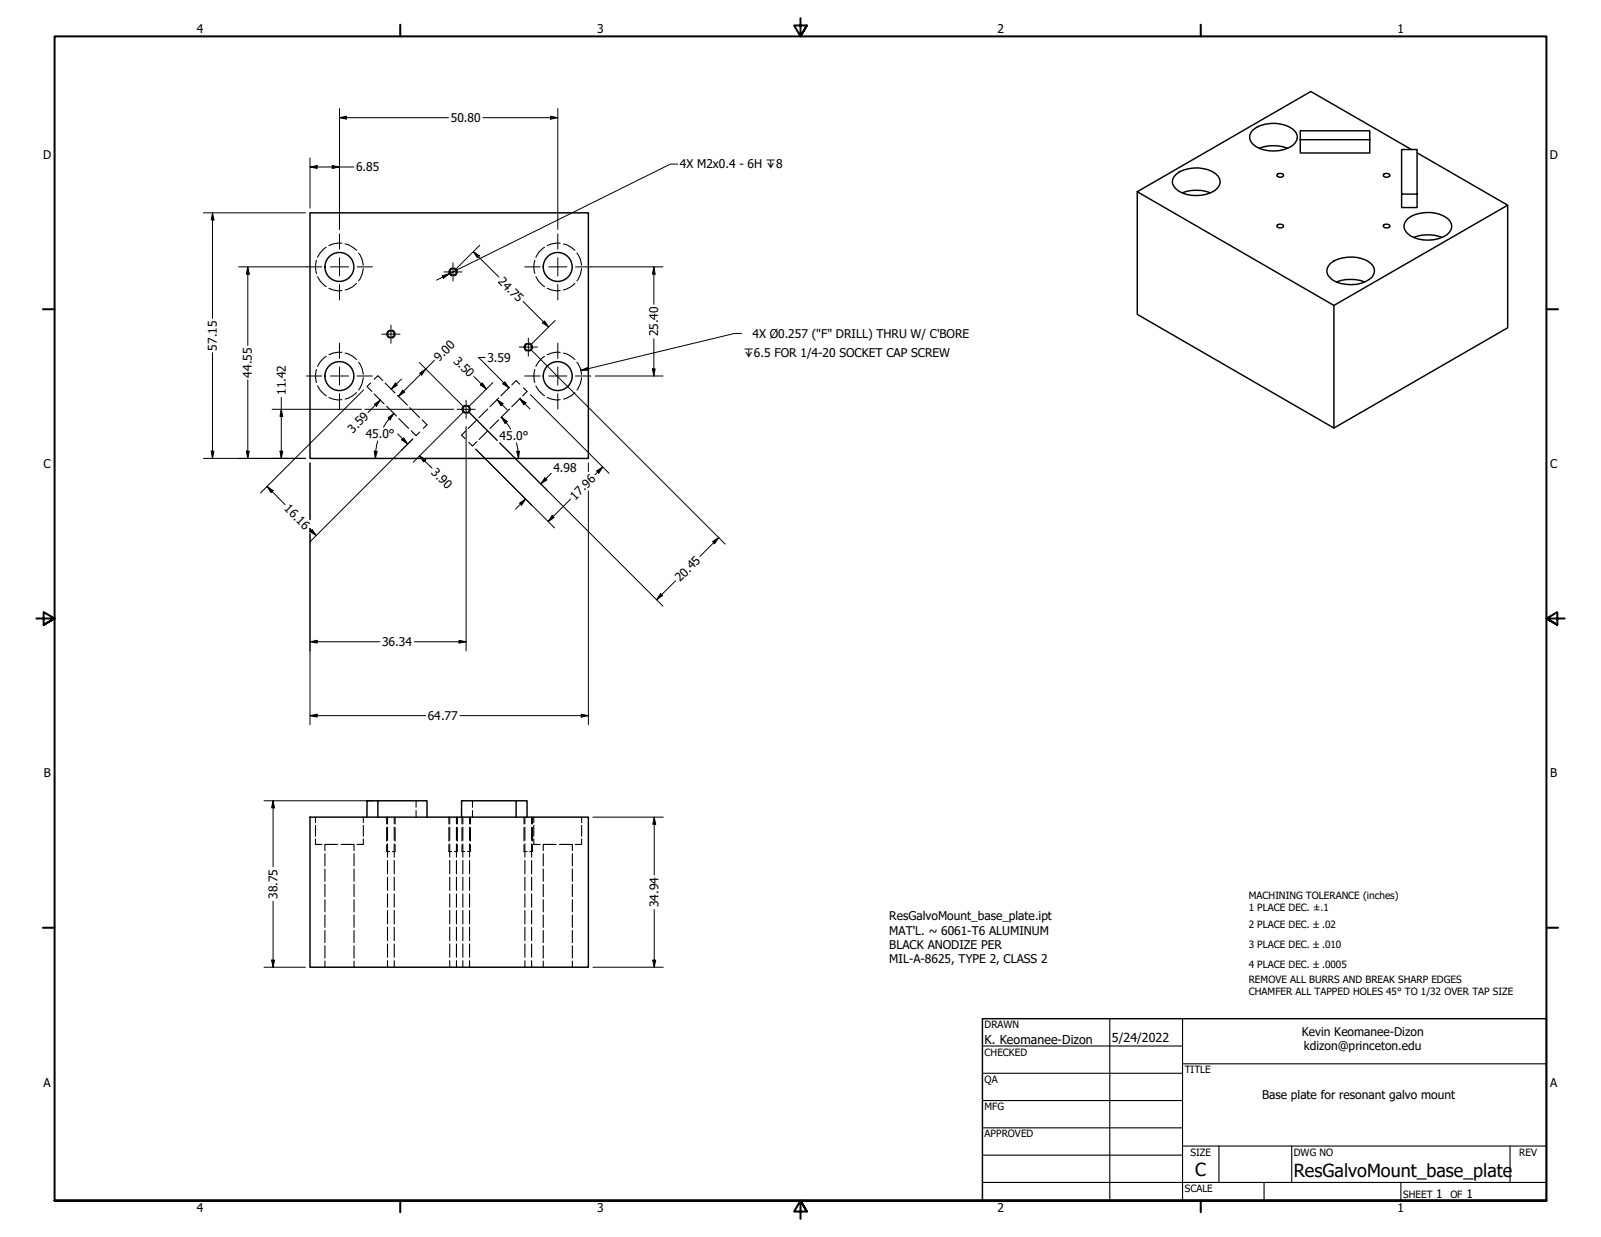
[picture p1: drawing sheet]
<svg xmlns="http://www.w3.org/2000/svg" width="559mm" height="432mm" viewBox="0 0 559 432" stroke-linecap="round" stroke-linejoin="round" font-family="sans-serif">
<!-- layer: Hidden (ANSI) -->
<g fill="none" stroke="#000" stroke-width=".38">
<path d="M110.5 90.9a7 7 0 0 0 0 4.5M110.9 96.6a7.5 7.5 0 0 0 3 3.5M113.9 86.3a7.5 7.5 0 0 0-3 3.5M119.3 84.9l-3 .3-1.5 .5M120.5 85.2l1 .2 3 2M124.5 98.9l-1.4 1.2-2.6 1.1M125.2 88.3a7 7 0 0 1 1.5 4.3M126.7 93.7a7.4 7.4 0 0 1-1.5 4.3M186.7 90.9a7 7 0 0 0 0 4.5M187.1 96.6a7.5 7.5 0 0 0 3 3.5M190.1 86.3a7.5 7.5 0 0 0-3 3.5M195.5 84.9l-3 .3-1.5 .5"/>
<path d="M196.7 85.2l1 .2 3 2M200.7 98.9l-1.4 1.2-2.6 1.1M201.4 88.3a7 7 0 0 1 1.5 4.3M202.9 93.7a7.4 7.4 0 0 1-1.5 4.3M114.8 100.6l3.2 .9 1.3-.1M191 100.6l3.2 .9 1.3-.1M110.5 129a7 7 0 0 0 0 4.5M110.9 134.7a7.5 7.5 0 0 0 3 3.5M113.9 124.4a7.5 7.5 0 0 0-3 3.5M114.8 138.7l3.2 .9 1.3-.1M119.3 123l-3 .3-1.5 .5M120.5 123.3l1 .2 3 2"/>
<path d="M124.5 137l-1.4 1.2-2.6 1.1M125.2 126.4a7 7 0 0 1 1.5 4.3M126.7 131.8a7.4 7.4 0 0 1-1.5 4.3M129.3 133.7l-1.2 1.2 1.7 1.8M130.6 132.4l1.3-1.3 1.7 1.7M130.6 137.5l3.4 3.5M134.4 133.7l3.5 3.5M138.7 138l3.5 3.4M174.1 138.9l-3.1 3.1M177.9 135.1l-3.1 3.1M181.4 134.1l-1.3-1.3-1.5 1.6M181.7 138.9l-3.1 3.1"/>
<path d="M182.7 135.4l1.3 1.3-1.6 1.5M186.7 129a7 7 0 0 0 0 4.5M187.1 134.7a7.5 7.5 0 0 0 3 3.5M190.1 124.4a7.5 7.5 0 0 0-3 3.5M191 138.7l3.2 .9 1.3-.1M195.5 123l-3 .3-1.5 .5M196.7 123.3l1 .2 3 2M200.7 137l-1.4 1.2-2.6 1.1M201.4 126.4a7 7 0 0 1 1.5 4.3M202.9 131.8a7.4 7.4 0 0 1-1.5 4.3M134.9 141.8l3.5 3.4M139.2 146.1l3.4 3.4"/>
<path d="M143 142.3l3.4 3.4M143.5 150.4l1.7 1.7 1.3-1.3M147.3 146.6l1.7 1.7-1.2 1.2M162.6 150.4l-1.5 1.5 1.3 1.3M166.4 154.2l-1.5 1.5-1.3-1.3M166.4 146.6l-3 3M170.2 142.7l-3 3.1M170.2 150.4l-3 3M174.1 146.6l-3.1 3M177.9 142.7l-3.1 3.1M145.2 279.5v2.3M164.9 279.5v2.3"/>
<path d="M110.1 292.9v1.9h2.2M110.1 285.2v1.9M110.1 288.1v3.8M113.4 298v4.3M117.9 294.8h-4.4l-.1 2.1M119.1 294.8h4.4M123.6 294.8v2.1M123.6 298v4.3M126.8 292.9v1.9h-2.2M126.8 285.2v1.9M126.8 288.1v3.8M134.9 297.2h1.1"/>
<path d="M135.3 285.2v2.4M135.3 288.7v4.7M135.3 294.6v4.6M137 297.2h.9M137.6 285.2v2.4M137.6 288.7v4.7M137.6 294.6v4.6M145.2 283v2.2M156.7 297.2h1M157 285.2v2.4M157 288.7v4.7M157 294.6v4.6"/>
<path d="M158.6 297.2h1M159.3 285.2v2.4M159.3 288.7v4.7M159.3 294.6v4.6M161.2 297.2h1M161.5 285.2v2.4M161.5 288.7v4.7M161.5 294.6v4.6M163.2 297.2h1M163.9 285.2v2.4M163.9 288.7v4.7M163.9 294.6v4.6"/>
<path d="M164.9 283v2.2M182.9 297.2h1M183.2 285.2v2.4M183.2 288.7v4.7M183.2 294.6v4.6M184.9 297.2h1M185.5 285.2v2.4M185.5 288.7v4.7M185.5 294.6v4.6M186.3 292.9v1.9h2.2M186.3 285.2v1.9M186.3 288.1v3.8"/>
<path d="M189.6 294.8v2.1M189.6 298v4.3M189.7 294.8h4.4M195.3 294.8h4.4l.1 2.1M199.8 298v4.3M203 292.9v1.9h-2.2M203 285.2v1.9M203 288.1v3.8M113.4 303.3v4.4M113.4 308.7v4.3M113.4 314.1v4.2M113.4 319.4v4.3"/>
<path d="M123.6 303.3v4.4M123.6 308.7v4.3M123.6 314.1v4.2M123.6 319.4v4.3M135.3 300.4v4.7M135.3 306.2v4.6M135.3 312v4.7M135.3 317.8v4.7M137.6 300.4v4.7M137.6 306.2v4.6M137.6 312v4.7M137.6 317.8v4.7"/>
<path d="M157 300.4v4.7M157 306.2v4.6M157 312v4.7M157 317.8v4.7M159.3 300.4v4.7M159.3 306.2v4.6M159.3 312v4.7M159.3 317.8v4.7M161.5 300.4v4.7M161.5 306.2v4.6M161.5 312v4.7M161.5 317.8v4.7"/>
<path d="M163.9 300.4v4.7M163.9 306.2v4.6M163.9 312v4.7M163.9 317.8v4.7M183.2 300.4v4.7M183.2 306.2v4.6M183.2 312v4.7M183.2 317.8v4.7M185.5 300.4v4.7M185.5 306.2v4.6M185.5 312v4.7M185.5 317.8v4.7"/>
<path d="M189.6 303.3v4.4M189.6 308.7v4.3M189.6 314.1v4.2M189.6 319.4v4.3M199.8 303.3v4.4M199.8 308.7v4.3M199.8 314.1v4.2M199.8 319.4v4.3M113.4 324.8v4.3M113.4 330.1v4.4M113.4 335.5v2.1M123.6 324.8v4.3"/>
<path d="M123.6 330.1v4.4M123.6 335.5v2.1M135.3 323.7v4.7M135.3 329.5v4.6M135.3 335.3v2.3M137.6 323.7v4.7M137.6 329.5v4.6M137.6 335.3v2.3M157 323.7v4.7M157 329.5v4.6M157 335.3v2.3M159.3 323.7v4.7"/>
<path d="M159.3 329.5v4.6M159.3 335.3v2.3M161.5 323.7v4.7M161.5 329.5v4.6M161.5 335.3v2.3M163.9 323.7v4.7M163.9 329.5v4.6M163.9 335.3v2.3M183.2 323.7v4.7M183.2 329.5v4.6M183.2 335.3v2.3M185.5 323.7v4.7"/>
<path d="M185.5 329.5v4.6M185.5 335.3v2.3M189.6 324.8v4.3M189.6 330.1v4.4M189.6 335.5v2.1M199.8 324.8v4.3M199.8 330.1v4.4M199.8 335.5v2.1"/>
</g>
<!-- layer: Hidden Narrow (ANSI) -->
<g fill="none" stroke="#000" stroke-width=".35">
<path d="M157.7 93.5a1.47 1.47 0 0 0-1 1.4 1.47 1.47 0 0 0 1 1.4M158.6 93.5a1.47 1.47 0 0 1 1 1.4 1.47 1.47 0 0 1-1 1.4M136 115.3a1.4 1.4 0 0 0-1.1 1.3 1.4 1.4 0 0 0 1.1 1.4M136.9 115.2a1.49 1.49 0 0 1 1.1 1.4 1.49 1.49 0 0 1-1.1 1.4M184 119.8a1.4 1.4 0 0 0-1.1 1.4 1.4 1.4 0 0 0 1.1 1.4M184.8 119.8a1.49 1.49 0 0 1 1.1 1.4 1.49 1.49 0 0 1-1.1 1.4M162.2 141.5a1.47 1.47 0 0 0-1 1.4 1.47 1.47 0 0 0 1 1.4M163.1 141.5a1.45 1.45 0 0 1 1.1 1.4 1.45 1.45 0 0 1-1.1 1.4M134.9 285.2v2.5M134.9 288.9v4.7M134.9 294.8v2.4M137.9 285.2v2.5"/>
<path d="M137.9 288.9v4.7M137.9 294.8v2.4M156.7 285.2v2.5M156.7 288.9v4.7M156.7 294.8v2.4M159.6 285.2v2.5M159.6 288.9v4.7M159.6 294.8v2.4M161.2 285.2v2.5M161.2 288.9v4.7M161.2 294.8v2.4M164.2 285.2v2.5"/>
<path d="M164.2 288.9v4.7M164.2 294.8v2.4M182.9 285.2v2.5M182.9 288.9v4.7M182.9 294.8v2.4M185.9 285.2v2.5M185.9 288.9v4.7M185.9 294.8v2.4"/>
</g>
<!-- layer: Visible (ANSI) -->
<g fill="none" stroke="#000" stroke-width=".51">
<path d="M437.5 45.3a11.7 11.7 0 0 1 14.6 .7 3.7 3.7 0 0 1-2.4 5.6 12.1 12.1 0 0 1-12.5-1.4 3.2 3.2 0 0 1 .3-4.9zM439.5 51.8a14.1 14.1 0 0 1 9.9 0M453.8 48.8h24.3v4.6h-24.3v-7.7h24.3v3.1M492.6 52.2l-35.1-20.3-60.6 35 68.7 39.7v42.8l-68.7-39.7v-42.8M494.6 53.3l31.6 18.3M108.2 74.3h97.2v85.7h-97.2zM410.5 60.8a11.7 11.7 0 0 1 14.7 .7 3.7 3.7 0 0 1-2.4 5.7 12.1 12.1 0 0 1-12.5-1.4 3.1 3.1 0 0 1 .2-5zM412.6 67.3a14.1 14.1 0 0 1 9.9 0M446 60.7a1.48 1.48 0 0 1 2 .5 1.22 1.22 0 0 1-1.2 .7 1.22 1.22 0 0 1-1.1-.8zM446 78.4a1.48 1.48 0 0 1 2 .5 1.24 1.24 0 0 1-1.2 .7 1.24 1.24 0 0 1-1.1-.9zM483.1 78.4a1.54 1.54 0 0 1 2 .5 1.29 1.29 0 0 1-1.2 .7 1.29 1.29 0 0 1-1.1-.9zM483.1 60.7a1.54 1.54 0 0 1 2 .5 1.26 1.26 0 0 1-1.2 .7 1.26 1.26 0 0 1-1.1-.8z"/>
<path d="M489.2 67.8h5.4v4.7h-5.4v-20.3h5.4v15.6M491.3 76.4a11.8 11.8 0 0 1 14.7 .7 3.7 3.7 0 0 1-2.4 5.6 12 12 0 0 1-12.5-1.4 3.2 3.2 0 0 1 .2-4.9zM464.4 91.9a12.4 12.4 0 0 1 13.8-.1 3.3 3.3 0 0 1-.3 5.7 12 12 0 0 1-13.7-.6 3.2 3.2 0 0 1 .2-5zM466.5 98.4a14.1 14.1 0 0 1 9.8 0M493.5 82.9a14.1 14.1 0 0 1 9.8 0M465.6 106.6l60.6-35v42.8l-60.6 35M131.9 279.5h-3.8v5.7M180.1 279.5h-19v5.7M108.2 285.2h97.2v52.4h-97.2zM131.9 285.2v-5.7h17.1v5.7M180.1 285.2v-5.7h3.9v5.7"/>
<circle cx="118.5" cy="93.2" r="5"/>
<circle cx="158.1" cy="94.9" r="1.17"/>
<circle cx="194.7" cy="93.2" r="5"/>
<circle cx="136.4" cy="116.6" r="1.17"/>
<circle cx="118.5" cy="131.3" r="5"/>
<circle cx="184.4" cy="121.2" r="1.17"/>
<circle cx="194.7" cy="131.3" r="5"/>
<circle cx="162.7" cy="142.8" r="1.17"/>
</g>
<!-- layer: Border (ANSI) -->
<g fill="none" stroke="#000" stroke-width=".7">
<path d="M139.7 8.6v4.1M279.4 6.3v6.4l-2.2-3.8h4.4l-2.2 3.8 2.2-3.8M419.1 8.6v4.1M15 107.9h4M539.8 107.9h4M12.7 215.9h6.3l-3.8-2.2v4.4l3.8-2.2-3.8 2.2M546.1 215.9h-6.3l3.8-2.2v4.4l-3.8-2.2 3.8 2.2M15 323.8h4M539.8 323.8h4M19 419.1v-406.4h520.8v406.4h-520.8h520.8M139.7 419.1v4.1M419.1 419.1v4.1"/>
<path d="M281.6 422.9l-2.2-3.8 2.2 3.8h-4.4l2.2-3.8v6.3"/>
</g>
<!-- layer: Title (ANSI) -->
<g fill="none" stroke="#000" stroke-width=".38">
<path d="M387.3 355.6v63.5M412.7 355.6v63.5M342.9 365.1h69.8M342.9 374.6h69.8M412.7 371.3h127.1M342.9 384.2h69.8M342.9 393.7h69.8M342.9 412.7h196.9M342.9 403.2h69.8M412.7 400h127.1M425.4 400v12.7M441.2 412.7v6.4"/>
<path d="M450.8 400v12.7M488.9 412.7v6.4M527 400v12.7"/>
</g>
<path d="M342.9 355.6h196.9v63.5h-196.9z" fill="none" stroke="#000" stroke-width=".51"/>
<!-- layer: Dimension (ANSI) -->
<g fill="none" stroke="#000" stroke-width=".35">
<path d="M118.5 37.9v42.2M194.7 37.9v42.2M108.2 58.3l2.5-.5v1zM108.2 55.1v17.5M108.2 58.3h15.3M116 57.8l2.5 .5-2.5 .5zM118.5 41.1l2.5-.5v1zM118.5 41.1h38M168.5 41.1h26.2M192.2 40.6l2.5 .5-2.5 .5zM71 74.3h35.6M74.2 74.3l.5 2.5h-1z"/>
<path d="M74.2 74.3v36.8M83.3 93.2h23.6M86.5 93.2l.5 2.5h-1zM86.5 93.2v27.4M165.2 87.9l2.1 1.4-.7 .7zM165.2 87.9l8.9 8.8M167.4 85.6l-8.1 8.2M206.2 93.2h25.2M228.2 93.2l.5 2.5h-1zM228.2 93.2v13M182.6 105.2l8.9 8.9M190.1 112l1.4 2.1-2.1-1.4z"/>
<path d="M193.7 111.9l-8.2 8.2M228.2 118.2v13.1M74.2 123.1v36.9M86.5 132.6v27.4M98.2 138.7v21.3M126.9 136.1l-36 36M132.8 139.6l-4.3 4.4M138 133.7l.7 .7-2.1 1.4zM140.1 132.3l-3.5 3.5M140.5 136.2l.7 .7-2.1 1.5zM146.4 126.6l15.1 15.1M146.5 130.2l2.2-1.4-1.5 2.1z"/>
<path d="M151.6 125.8l-12.5 12.6M165.4 131.4l4.4 4.4M168.3 133.7l1.5 2.1-2.2-1.4zM169.4 124.8h-2.4l2.4 2.3M169.4 127.1l8.2 8.3M172 133.5l-8.2 8.2M173.5 139.5l2.1 1.4-.7 .8zM173.5 139.5l3.5 3.6M175.5 134l.7-.7 1.4 2.1zM181.4 139.2l2.2 1.4-.8 .7zM181.4 139.2l3.6 3.5M185.1 137.7l27.5 27.5"/>
<path d="M185.5 122.3l8.9 8.9M194.8 131.6l58.3 58.3M207.8 131.3h23.6M227.7 128.8h1l-.5 2.5zM73.7 157.5h1l-.5 2.5zM86 157.5h1l-.5 2.5zM95 142.9h31.2M97.7 157.5h1l-.5 2.5zM98.2 142.9l.5 2.5h-1zM127.3 142.9h31.1M130.6 157.5h1l-.6 2.5zM130.7 141.1l2.1-1.5-1.4 2.2z"/>
<path d="M131.9 153.9l-.7 3-.2 3.1M135.4 145.9l2.1-1.6-1.4 2.3zM135.8 146.2l-2 2.9M137.5 144.3l-1.7 1.9M138.8 151.4l3.5 3.6M140.2 153.5l.7-.7 1.4 2.2zM144.1 153.2l-36 36M146.4 159.1l2.2 1.4-.7 .7zM146.4 159.1l4.4 4.3M161.5 144l-17.3 17.4M162.7 148.8v78.4M163.8 144l9.7 9.7"/>
<path d="M175 145.6l2 1.5-.7 .7zM175 145.6l1.7 1.9M176.7 147.5l1.5 2.3M180.2 154.6l.6 2.9 .2 2.5M180.3 157.5h1l-.3 2.5zM71 160h35.6M93.2 169.8l2.1 1.5-.7 .7zM93.2 169.8l6.3 6.3M108.2 161.6v19.8M181.4 175.6l2.1-1.4-1.4 2.1zM183.5 174.2l-3.6 3.5M185.7 176.5l-19.6-19.7 27.4 27.5"/>
<path d="M190.2 166.8l.7 .7-2.2 1.4zM191 171.1l-16.6-16.5 57 57M192.4 165.3l-3.7 3.6M192.7 180l.7 .7-2.1 1.4zM199.1 174.2l-7.8 7.9M205.4 161.6v3.1M205.4 171.4v81.6M208.2 164.4l2.2-1.4-1.4 2.2zM210.4 163l-2.8 2.7M108 184.7l2.4 2.2M108.2 185.5l.8-.7 1.4 2.1zM108.2 184.5v1.2"/>
<path d="M108.2 186.2v66.8M248.7 189l2.2-1.4-1.5 2.2zM250.9 187.6l-6.6 6.6M230.6 207.2l.7 .7-2.1 1.5zM235.8 202.8l-6.6 6.6M108.2 224l2.5-.5v1zM108.2 224h24.4M144.6 224h18.1M160.2 223.5l2.5 .5-2.5 .5zM108.2 249.8l2.5-.5v1zM108.2 249.8h40.3M160.5 249.8h44.9"/>
<path d="M202.9 249.3l2.5 .5-2.5 .5zM92.1 279.5h38.2M95.3 279.5l.5 2.5h-1zM95.3 279.5v23.1M206.9 285.2h24.6M228.3 285.2l.6 2.5h-1.1zM228.3 285.2v20.2M95.3 314.6v23M228.3 317.4v20.2M92.1 337.6h14.5M94.8 335.2h1l-.5 2.4zM206.9 337.6h24.6"/>
<path d="M227.8 335.2h1.1l-.6 2.4z"/>
</g>
<g fill="#000">
<path d="M108.2 58.3l2.5-.5v1z" fill-rule="evenodd"/>
<path d="M116 57.8l2.5 .5-2.5 .5z" fill-rule="evenodd"/>
<path d="M118.5 41.1l2.5-.5v1z" fill-rule="evenodd"/>
<path d="M192.2 40.6l2.5 .5-2.5 .5z" fill-rule="evenodd"/>
<path d="M74.2 74.3l.5 2.5h-1z" fill-rule="evenodd"/>
<path d="M86.5 93.2l.5 2.5h-1z" fill-rule="evenodd"/>
<path d="M165.2 87.9l2.1 1.4-.7 .7z" fill-rule="evenodd"/>
<path d="M228.2 93.2l.5 2.5h-1z" fill-rule="evenodd"/>
<path d="M190.1 112l1.4 2.1-2.1-1.4z" fill-rule="evenodd"/>
<path d="M138 133.7l.7 .7-2.1 1.4z" fill-rule="evenodd"/>
<path d="M140.5 136.2l.7 .7-2.1 1.5z" fill-rule="evenodd"/>
<path d="M146.5 130.2l2.2-1.4-1.5 2.1z" fill-rule="evenodd"/>
<path d="M168.3 133.7l1.5 2.1-2.2-1.4z" fill-rule="evenodd"/>
<path d="M175.5 134l.7-.7 1.4 2.1z" fill-rule="evenodd"/>
<path d="M227.7 128.8h1l-.5 2.5z" fill-rule="evenodd"/>
<path d="M73.7 157.5h1l-.5 2.5z" fill-rule="evenodd"/>
<path d="M86 157.5h1l-.5 2.5z" fill-rule="evenodd"/>
<path d="M97.7 157.5h1l-.5 2.5z" fill-rule="evenodd"/>
<path d="M98.2 142.9l.5 2.5h-1z" fill-rule="evenodd"/>
<path d="M130.6 157.5h1l-.6 2.5z" fill-rule="evenodd"/>
<path d="M130.7 141.1l2.1-1.5-1.4 2.2z" fill-rule="evenodd"/>
<path d="M135.4 145.9l2.1-1.6-1.4 2.3z" fill-rule="evenodd"/>
<path d="M140.2 153.5l.7-.7 1.4 2.2z" fill-rule="evenodd"/>
<path d="M173.5 139.5l2.1 1.4-.7 .8z" fill-rule="evenodd"/>
<path d="M175 145.6l2 1.5-.7 .7z" fill-rule="evenodd"/>
<path d="M180.3 157.5h1l-.3 2.5z" fill-rule="evenodd"/>
<path d="M181.4 139.2l2.2 1.4-.8 .7z" fill-rule="evenodd"/>
<path d="M93.2 169.8l2.1 1.5-.7 .7z" fill-rule="evenodd"/>
<path d="M146.4 159.1l2.2 1.4-.7 .7z" fill-rule="evenodd"/>
<path d="M181.4 175.6l2.1-1.4-1.4 2.1z" fill-rule="evenodd"/>
<path d="M190.2 166.8l.7 .7-2.2 1.4z" fill-rule="evenodd"/>
<path d="M192.7 180l.7 .7-2.1 1.4z" fill-rule="evenodd"/>
<path d="M208.2 164.4l2.2-1.4-1.4 2.2z" fill-rule="evenodd"/>
<path d="M108.2 185.5l.8-.7 1.4 2.1z" fill-rule="evenodd"/>
<path d="M248.7 189l2.2-1.4-1.5 2.2z" fill-rule="evenodd"/>
<path d="M230.6 207.2l.7 .7-2.1 1.5z" fill-rule="evenodd"/>
<path d="M108.2 224l2.5-.5v1z" fill-rule="evenodd"/>
<path d="M160.2 223.5l2.5 .5-2.5 .5z" fill-rule="evenodd"/>
<path d="M108.2 249.8l2.5-.5v1z" fill-rule="evenodd"/>
<path d="M202.9 249.3l2.5 .5-2.5 .5z" fill-rule="evenodd"/>
<path d="M95.3 279.5l.5 2.5h-1z" fill-rule="evenodd"/>
<path d="M228.3 285.2l.6 2.5h-1.1z" fill-rule="evenodd"/>
<path d="M94.8 335.2h1l-.5 2.4z" fill-rule="evenodd"/>
<path d="M227.8 335.2h1.1l-.6 2.4z" fill-rule="evenodd"/>
</g>
<!-- layer: Center Mark (ANSI) -->
<g fill="none" stroke="#000" stroke-width=".35">
<path d="M106.9 93.2h5.4M115.3 93.2h6.4M118.5 81.7v5.3M118.5 90v6.3M118.5 99.3v5.4M124.7 93.2h5.3M154.9 94.9h6.4M158.1 91.8v6.3M183.1 93.2h5.4M191.5 93.2h6.4M194.7 81.7v5.3M194.7 90v6.3"/>
<path d="M194.7 99.3v5.4M200.9 93.2h5.3M118.5 119.8v5.3M133.3 116.6h6.3M136.5 113.5v6.3M184.4 118v6.3M194.7 119.8v5.3M106.9 131.3h5.4M115.3 131.3h6.4M118.5 128.1v6.3M118.5 137.4v5.4M124.7 131.3h5.3"/>
<path d="M162.7 139.7v6.3M181.2 121.2h6.4M183.1 131.3h5.4M191.5 131.3h6.4M194.7 128.1v6.3M194.7 137.4v5.4M200.9 131.3h5.3M159.5 142.9h6.4"/>
</g>
<!-- layer: Symbol (ANSI) -->
<path d="M236.5 57.3h-2.5l-77.2 38.3M154.3 96.3l2.5-.7-2.1 1.6zM156.8 95.6l-4.5 2.2M159.5 94.3l-2.7 1.3M258.8 116.4h-2.5l-53.5 12.9M202.8 129.3l2.3-1 .3 .9z" fill="none" stroke="#000" stroke-width=".35"/>
<g fill="#000">
<path d="M154.3 96.3l2.5-.7-2.1 1.6z" fill-rule="evenodd"/>
<path d="M202.8 129.3l2.3-1 .3 .9z" fill-rule="evenodd"/>
</g>
<g font-size="6.3">
<text x="417.2" y="410.6">C</text>
<text x="451.6" y="410.7">ResGalvoMount_base_plate</text>
</g>
<g font-size="4.3">
<text x="343.7" y="364.3">K. Keomanee-Dizon</text>
<text x="388.1" y="363.7">5/24/2022</text>
</g>
<g font-size="4.2">
<text x="68.7" y="11.7">4</text>
<text x="208.4" y="11.7">3</text>
<text x="348.1" y="11.7">2</text>
<text x="487.8" y="11.7">1</text>
<text x="157.4" y="42.6">50.80</text>
<text x="15.1" y="55.5">D</text>
<text x="124.3" y="59.8">6.85</text>
<text x="237.3" y="58.8">4X M2x0.4 - 6H ↧8</text>
<text x="540.9" y="55.5">D</text>
<text x="173.6" y="98.4" transform="rotate(45 173.6 98.4)">24.75</text>
<text x="229.7" y="117.4" transform="rotate(-90 229.7 117.4)">25.40</text>
<text x="262.6" y="118.1">4X Ø0.257 (&quot;F&quot; DRILL) THRU W/ C'BORE</text>
<text x="75.7" y="122.4" transform="rotate(-90 75.7 122.4)">57.15</text>
<text x="87.9" y="131.8" transform="rotate(-90 87.9 131.8)">44.55</text>
<text x="153.3" y="126.3" transform="rotate(-45 153.3 126.3)">9.00</text>
<text x="158.1" y="126.2" transform="rotate(45 158.1 126.2)">3.50</text>
<text x="170.1" y="126.3">3.59</text>
<text x="99.8" y="137.9" transform="rotate(-90 99.8 137.9)">11.42</text>
<text x="123.2" y="151.4" transform="rotate(-45 123.2 151.4)">3.59</text>
<text x="127.6" y="153">45.0°</text>
<text x="174.4" y="153.7">45.0°</text>
<text x="15.2" y="163.4">C</text>
<text x="150.3" y="165.1" transform="rotate(45 150.3 165.1)">3.90</text>
<text x="193.2" y="164.8">4.98</text>
<text x="541" y="163.4">C</text>
<text x="99" y="177.8" transform="rotate(45 99 177.8)">16.16</text>
<text x="200.8" y="174.8" transform="rotate(-45 200.8 174.8)">17.96</text>
<text x="237.4" y="203.3" transform="rotate(-45 237.4 203.3)">20.45</text>
<text x="133.3" y="225.6">36.34</text>
<text x="149.3" y="251.3">64.77</text>
<text x="15.3" y="271.4">B</text>
<text x="541.1" y="271.4">B</text>
<text x="96.8" y="313.8" transform="rotate(-90 96.8 313.8)">38.75</text>
<text x="229.9" y="316.7" transform="rotate(-90 229.9 316.7)">34.94</text>
<text x="310.4" y="321.2">ResGalvoMount_base_plate.ipt</text>
<text x="310.4" y="326.3">MAT'L. ~ 6061-T6 ALUMINUM</text>
<text x="310.4" y="331.3">BLACK ANODIZE PER</text>
<text x="310.4" y="336.3">MIL-A-8625, TYPE 2, CLASS 2</text>
<text x="454.3" y="361.6">Kevin Keomanee-Dizon</text>
<text x="455.1" y="366.6">kdizon@princeton.edu</text>
<text x="15.2" y="379.3">A</text>
<text x="440.6" y="383.6">Base plate for resonant galvo mount</text>
<text x="541" y="379.3">A</text>
<text x="501.3" y="418.3">1</text>
<text x="511.8" y="418.3">1</text>
<text x="68.7" y="423.2">4</text>
<text x="208.4" y="423.2">3</text>
<text x="348.1" y="423.2">2</text>
<text x="487.8" y="423.2">1</text>
</g>
<text font-size="3.9" x="259.6" y="124.7">↧6.5 FOR 1/4-20 SOCKET CAP SCREW</text>
<g font-size="3.5">
<text x="435.9" y="313.9">MACHINING TOLERANCE (inches)</text>
<text x="435.9" y="318.1">1 PLACE DEC. ±.1</text>
<text x="435.9" y="324">2 PLACE DEC. ±.02</text>
<text x="435.9" y="330.9">3 PLACE DEC. ±.010</text>
<text x="435.9" y="337.8">4 PLACE DEC. ±.0005</text>
<text x="435.9" y="343.1">REMOVE ALL BURRS AND BREAK SHARP EDGES</text>
<text x="435.9" y="347.2">CHAMFER ALL TAPPED HOLES 45° TO 1/32 OVER TAP SIZE</text>
<text x="343.7" y="358.9">DRAWN</text>
<text x="343.7" y="368.5">CHECKED</text>
<text x="413.5" y="374.6">TITLE</text>
<text x="343.7" y="378">QA</text>
<text x="343.7" y="387.5">MFG</text>
<text x="343.7" y="397.1">APPROVED</text>
<text x="415.5" y="403.4">SIZE</text>
<text x="451.6" y="403.4">DWG NO</text>
<text x="530.3" y="403.4">REV</text>
<text x="413.5" y="416.1">SCALE</text>
<text x="489.7" y="418.3">SHEET</text>
<text x="506.2" y="418.3">OF</text>
</g>
</svg>
